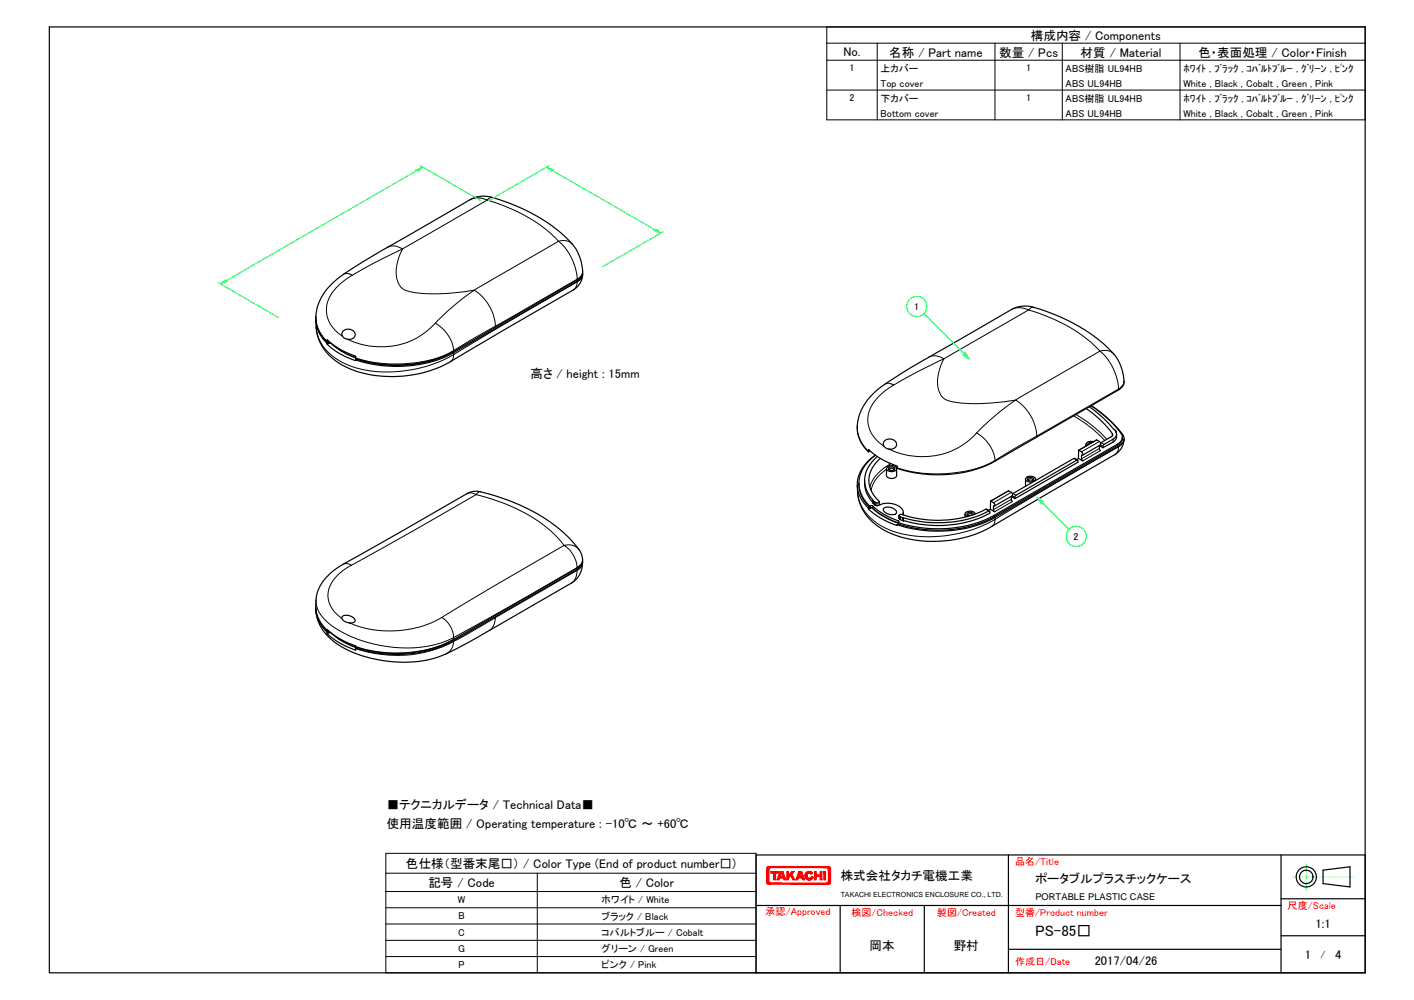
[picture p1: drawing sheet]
<svg xmlns="http://www.w3.org/2000/svg" width="420mm" height="297mm" viewBox="0 0 420 297" stroke-linecap="round" stroke-linejoin="round" font-family="sans-serif">
<g fill="none" stroke="#000" stroke-width=".36">
<path d="M14.7 8h390.9v281h-390.9zM93.9 94.8a9.6 9.6 0 0 0 3.3 7.2M101.9 98.4a2.19 2.19 0 0 1 3.6 1.1 2.02 2.02 0 0 1-2.1 1.3 2.02 2.02 0 0 1-1.8-1.9zM173.1 81.1a2.56 2.56 0 0 1-1.6 2.5l-36.7 21.2a38.3 38.3 0 0 1-29.1 2.1M173.1 81.4a5.5 5.5 0 0 1-2.7 4.7l-36.6 21.3a35.4 35.4 0 0 1-31.5 1.4 14.2 14.2 0 0 1-8.4-13.5M97.2 101.6v-.6a25.7 25.7 0 0 0 8.5 4.9v.6a38.1 38.1 0 0 0 29.1-2.1M97.2 101.6l.5-.3-.2 .5M97.2 101.6a10.8 10.8 0 0 1-.9-14.5 27.5 27.5 0 0 1 9-7.7l8.2-5 26.2-15.1a9.4 9.4 0 0 1 8.5-.1 48 48 0 0 1 22.6 14.3 12.4 12.4 0 0 1 2.1 8.3l-1.4 1.4-36.7 21.2M97.2 102v.2a20.3 20.3 0 0 0 8.5 4.9v-.2M97.3 101.5l.2 .3M97.5 101.8l-.3 .2M106 106.7l-.3 .2"/>
<path d="M106 106.6v.1M134.8 104.4a36.9 36.9 0 0 1-28.8 2.3M259.7 116.7a127.6 127.6 0 0 1 19.4-12.4l21.4-12.4a9.5 9.5 0 0 1 8.5-.1 48 48 0 0 1 22.7 14.3 12.5 12.5 0 0 1 2.1 8.3l-1.4 1.4-36.7 21.2a37.8 37.8 0 0 1-29.2 2.1l.1-.6a25.7 25.7 0 0 1-8.5-4.9l-.1 .6a10.8 10.8 0 0 1-.9-14.5zM258.5 134l-.5 .2M260.7 135.6a8.4 8.4 0 0 0-2.2 11.9l1 1.2M261.6 136.2a8 8 0 0 0-.4 12.8 .71 .71 0 0 1-1.2 .2M262.9 130.9a2.09 2.09 0 0 1 2.2-.4 2.09 2.09 0 0 1 1.3 1.8 2.07 2.07 0 0 1-2.2 1.1 2.07 2.07 0 0 1-1.7-1.8zM263.4 139.2v2.1a1.75 1.75 0 0 0 3 0v-2.1M263.7 138.7a1.68 1.68 0 0 1 2.7 .7 1.8 1.8 0 0 1-3-.2zM264 139a1.01 1.01 0 0 1 1.1-.4 1.01 1.01 0 0 1 .7 .8 1.06 1.06 0 0 1-1.8-.3zM264.4 139.7a.61 .61 0 0 1 .5-.7 .61 .61 0 0 1 .7 .5l-.1 .2M320.2 136.7l-1.1-.5-18.2 10.5"/>
<path d="M320.5 136.2l-.6 .3M320.5 133.8l.9 .4a.56 .56 0 0 1 .4 .5 .56 .56 0 0 1-.3 .5l-.1 1.1 .3 .6-1.2-.7zM322.7 132v.5M322.8 121.3a26.1 26.1 0 0 1 7.8 7.9l-.2 .4-3.4 2M323.7 120.8a34.6 34.6 0 0 1 7.4 6.9M324.5 131.4a.79 .79 0 0 0-1.2 .7M324.9 131.2a1.6 1.6 0 0 0-2.2 .9l.2 .3M325.8 130.7l-5.3 3.1M325.8 130.7h.1M325.8 130.7l1 .5 .3 .5-.1 .4-5.3 3.1M326.7 132.3v1.1l.3 .4M326.8 132.2v.3"/>
<path d="M326.8 132.5l-.1 .1M331.1 127.6l.5 .5M331.1 127.6v.1M331.6 128.2a1.6 1.6 0 0 1-.8 2.3l-2.8 1.6-.3 .9M331.6 128.1v.1M331.6 128.1v.3M331.8 129l-.2 1.4-.8 .9-3.1 1.7-.9-.5M333.5 129.9a2.39 2.39 0 0 1-1.4 2.4l-36.8 21.2a37.2 37.2 0 0 1-28.4 2.1M334 130.4a5.5 5.5 0 0 1-2.8 4.6l-36.5 21.4a35.4 35.4 0 0 1-31.5 1.3 14.2 14.2 0 0 1-8.5-13.4M255.2 143.5a9.6 9.6 0 0 0 3.2 7.2M256.9 142.7a8.6 8.6 0 0 0 2.5 6.7M258 150.9l.1 .3a20.2 20.2 0 0 0 8.4 4.8v-.1"/>
<path d="M258.4 150.3a9 9 0 0 1 .4-14l1.3-1.1a10.2 10.2 0 0 0-5.1 10.7 11.2 11.2 0 0 0 3 5M258.4 150.3l.5-.1a28.5 28.5 0 0 0 8.3 4.7l-.3 .3M258.4 150.7l-.4 .2M258.4 150.3v.4M259.4 148.7v.8l.6 .5M259.5 148.7h.1M259.5 148.7l.5 .5M260 149.2v.8M261.2 149v1.1l-.6 .1-.6-.2M261.3 149.8l.2 .2a5.8 5.8 0 0 1 6.8 1.6l.1 .5-.2 .8M262.7 150.9a2.78 2.78 0 0 1 3.7 1.3 2.21 2.21 0 0 1-3.1 .2 1 1 0 0 1-.6-1.5zM266.9 155.2a37.2 37.2 0 0 0 28.4-2.1l36.8-21.2a2.16 2.16 0 0 0 1-3.1 35.4 35.4 0 0 0-8.9-8.3 31.6 31.6 0 0 1 9.7 9.2 2.52 2.52 0 0 1-1.5 2.8l-36.7 21.2a37.8 37.8 0 0 1-29.2 2.2"/>
<path d="M266.9 155.6l-.4 .3M266.9 155.2v.4M267.1 153.1l.1 1 .3 .2M267.5 154.3l.9 .3M267.5 153.5v.8M267.5 153.5l.9 .3M268.4 152.2v.8M268.4 153.8v.8M268.4 153.8a35.4 35.4 0 0 0 25.7-2v.6a34.7 34.7 0 0 1-25.7 2.2M286.8 152.7v.9M288.9 153a.68 .68 0 0 0-.7-.4 .68 .68 0 0 0-.6 .5l.1 .1M289.1 152.9a.89 .89 0 0 0-.8-.8 .89 .89 0 0 0-.9 .8l.7 .3"/>
<path d="M289.8 152.7a1.74 1.74 0 0 0-3 0l.1 .4 .6 .3M294 151.8l-.9-.5a34.2 34.2 0 0 1-25.6 1.5 .34 .34 0 0 0-.4 .3 .34 .34 0 0 0 .4 .4M294.3 151.3l-.6 .3M294.3 148.9l.9 .4a.48 .48 0 0 1 .5 .5 .48 .48 0 0 1-.5 .5v1.2l.4 .5-1.3-.7M294.3 148.9v2.4M299.6 145.8l-5.2 3M299.6 145.8h.1M299.7 145.8l.9 .5 .3 .5-.1 .5-5.3 3M300.5 147.4v1.1l.4 .4M300.7 147.3v.3M300.7 147.6l-.2 .1M300.7 147.6l.9 .5 18.7-10.8-.1-.6-18.3 10.4-.3 .5v.5"/>
<path d="M304.7 142.3v2.1M305 141.9a1.81 1.81 0 0 1 2.7 .4 1.74 1.74 0 0 1-3 0zM305.4 142.1a1.01 1.01 0 0 1 1-.4 1.01 1.01 0 0 1 .7 .8 1.09 1.09 0 0 1-1.8-.3zM305.7 142.8a.55 .55 0 0 1 .5-.6 .55 .55 0 0 1 .6 .6M307.7 142.3v.4M97.5 170.9l1.3-1.2 3.2-2.1 36.7-20.9a5.9 5.9 0 0 1 5.2-.3 52.9 52.9 0 0 1 26.3 14.6l1.9 2.2a4 4 0 0 1 .4 4.8l-1 .7-36.7 21.2a38 38 0 0 1-29.1 2.2l-.1-.3a23.1 23.1 0 0 1-8.4-4.8v.2a10.7 10.7 0 0 1-2.6-12.1 12.7 12.7 0 0 1 2.9-4.2zM173.1 166.7a2.72 2.72 0 0 1-1.6 2.5l-36.7 21.1a38 38 0 0 1-29.1 2.2M173.1 167a6.9 6.9 0 0 1-3.2 6.1l-32.6 18.7a35.7 35.7 0 0 1-31.1 2.5 18.8 18.8 0 0 1-11.6-9.5l-.6-2.4-.2-1.5M93.8 180.4a9.6 9.6 0 0 0 3.4 7.2M97.2 187.6v.5a20.1 20.1 0 0 0 8.5 5v-.6M97.3 187.1l.2 .3M97.3 187.1l-.1 .1"/>
<path d="M97.5 187.4l-.3 .2M97.5 187.3v.1M101.7 183.2a2.68 2.68 0 0 1 3.8 1.2 2.32 2.32 0 0 1-3 .3l-.8-.8zM106 192.3l-.3 .2M106 192.2v.1M134.8 189.9a37.1 37.1 0 0 1-28.8 2.4M299.6 254v35M380.7 254v35M393.1 258.5l8-1v6l-8-1zM405.6 254h-180.9v35h180.9M224.7 269h156M249.6 269v20"/>
<path d="M274.6 269v20M380.7 278h24.9M380.7 267h24.9M299.6 282h81.1"/>
<circle cx="388.2" cy="260.5" r="2"/>
<circle cx="388.2" cy="260.5" r="3"/>
</g>
<g fill="none" stroke="#000" stroke-width=".3">
<path d="M245.7 8h159.9v27.6h-159.9zM245.7 12.8h159.9M245.7 17.9h159.9M260.7 12.8v22.8M295.6 12.8v22.8M315.6 12.8v22.8M350.6 12.8v22.8M245.7 26.8h159.9M139.7 59.3a5.7 5.7 0 0 1 5 .1l-25.1 14.5M146.3 58.7h-.6l-1 .7a45.6 45.6 0 0 1 23.5 14.6 17.4 17.4 0 0 1 3.3 8.9 2.78 2.78 0 0 0 1.6-2.4M115.2 73.4a4.5 4.5 0 0 1 4.4 .5M119.6 73.9l-9.2 4.6-5.7 3.3"/>
<path d="M119.6 73.9a12 12 0 0 0-1.3 10l1.2 1.8a18.6 18.6 0 0 0 9.4 1.6l5.4-.3 6.6-.8a73.4 73.4 0 0 0-11.5 9.8M170.1 72.5a3.9 3.9 0 0 0-4.1-.8l-25.1 14.5a13.5 13.5 0 0 1 6.3 10.7M93.9 94a10 10 0 0 0 3.3 7.4M93.9 96.9a13.3 13.3 0 0 0 8.7 11.2 36.9 36.9 0 0 0 27-.3l5.2-2.5a2.34 2.34 0 0 1-1 2.1M102 81.5a2.36 2.36 0 0 1 2.7 .3 14.5 14.5 0 0 0-7.6 8.8 9.1 9.1 0 0 0 4.7 9.3M129.4 96a11 11 0 0 1 5.4 8.1M129.4 96a22.1 22.1 0 0 1-26.1 4.8M147.2 96.9l-12.4 7.2M171.5 83.6l-36.7 21.7v-.5M171.5 83.2v-.3l-24.3 14M173.1 81.6a2.52 2.52 0 0 1-1.6 2.1 2.77 2.77 0 0 1-1.1 2.4M300.6 91.9a5.4 5.4 0 0 1 5 .2l-25.1 14.5"/>
<path d="M307.2 91.3l-.8 .1-.8 .7a44.8 44.8 0 0 1 23.7 14.9 17.6 17.6 0 0 1 3.1 8.5 2.84 2.84 0 0 0 1.6-2.3M97.3 101h-.1M97.7 101.9l.1 .1M97.7 101.9l-.5 .3M97.7 101.3v.6M97.8 102l-.6 .3M98.3 101.8l-.6 .1M98.4 102a21.6 21.6 0 0 0 7.3 4.3M98.4 102h-.6M98.8 102.3a21 21 0 0 0 6.9 3.9M105.7 107.1h-.1M134.5 104.6h.1"/>
<path d="M134.8 104.1v.3M134.8 104.1a38.3 38.3 0 0 1-23.1 3.6l-6-1.4M262.9 114.2a2.49 2.49 0 0 1 2.7 .2 14.6 14.6 0 0 0-7.6 8.8 9.2 9.2 0 0 0 4.6 9.3M276 106.1a4.3 4.3 0 0 1 4.5 .5M280.5 106.6a11.8 11.8 0 0 0-1.3 9.9 4.8 4.8 0 0 0 4.6 3 56.7 56.7 0 0 0 17.9-.6 74.7 74.7 0 0 0-11.5 9.7M280.5 106.6l-7.3 3.6-7.6 4.2M330.9 105.1a3.9 3.9 0 0 0-4.1-.8l-25.1 14.6a13.4 13.4 0 0 1 6.3 10.6M332.4 115.8v-.3l-24.4 14M254.7 126.6a10 10 0 0 0 3.4 7.4M258.2 133.6h-.1M263.4 139.4a10.3 10.3 0 0 0-4.6 6.3M264.3 137.5l.1 .9"/>
<path d="M264.7 137.7a12.2 12.2 0 0 0-6.2 7M265.6 138.1l-.5 .3M290.2 128.6a11.1 11.1 0 0 1 5.5 8.2M290.2 128.6a22 22 0 0 1-26 4.8M295.7 136.8v.2M295.7 136.8a37.8 37.8 0 0 1-21.3 3.8l-3.7-.5-4.2-1.2M308 129.5l-12.3 7.3M319 123.5a40.7 40.7 0 0 1 9.3 7.4M319.1 136.2l.8 .5M319.7 123.1a38.6 38.6 0 0 1 9.2 7.4M325.8 130.7l-5.2 3.1M326.7 133.2l-5.3 3.1"/>
<path d="M326.7 131.1l-5.3 3.1M327 132.1l.7 .5M327 133.8l-5.3 3.1M327.2 131.5l.9 .5M330.5 128.8v.7M330.8 130.5v.8M331.6 128.2v.2M332.1 131.9v.4M332.4 132.5l-36.7 21.8v-.6M334 130.6a2.74 2.74 0 0 1-1.6 2.1 2.76 2.76 0 0 1-1.2 2.3M138.7 146.7a2.78 2.78 0 0 1 2.8 .2l-18.4 10.6-18.7 10.4M142.8 146.1l-.7 .2-.6 .6a50.5 50.5 0 0 1 23.8 12.4l2.3 2.7-22.9 13.3-13.4 8.1"/>
<path d="M254.8 145.9a13.5 13.5 0 0 0 9.3 11.4 38 38 0 0 0 28.7-1.5l2.9-1.5a2.27 2.27 0 0 1-1 2.1M258.5 150.9l.7-.1a22.3 22.3 0 0 0 7.7 4.5M258.5 150.9h.1M258.5 150.3v.6M258.5 150.9l-.4 .2M258.6 150.9l-.5 .4M259.2 151a22.2 22.2 0 0 0 7.7 4.4M259.3 150.3v.6h-.7M259.5 148.7v.8M259.9 149.1v.9M260.6 149.4v.8M266.5 156l-.1 .1"/>
<path d="M266.9 155.4h.1M266.9 154.7v.5M267.1 153.2v.7M267.5 153.6v.8M268.3 153.8v.8M268.4 153.8v.8M292.9 151.3l.9 .5M295.3 153.1v.4M299.7 145.8l-5.3 3M300.5 148.3l-5.3 3.1M300.5 146.2l-5.3 3.1M300.8 147.3l.8 .4"/>
<path d="M300.9 148.9l-5.3 3.1M301 146.6l.9 .5M93.9 178.2a9.4 9.4 0 0 0 4.7 7.6 39.5 39.5 0 0 0 33.2 4.9l3-1.3M102 167.6a2.5 2.5 0 0 1 2.4 .3 11.4 11.4 0 0 0-7 8.7 8.5 8.5 0 0 0 4.2 7.1M171.5 169.2v.2l-24.3 14.1M171.5 168.7v-.1l-22.9 13.2-13.8 7.6M172.1 163.2a4.1 4.1 0 0 0-4.5-1.2 8.5 8.5 0 0 1 3.9 6.6 2.77 2.77 0 0 0 1.6-2.4M173.1 167.3a2.64 2.64 0 0 1-1.6 2.1 4.3 4.3 0 0 1-1.6 3.7M93.8 181.2a9.9 9.9 0 0 0 3.4 6.5M97.2 187h.1M97.7 187.9l.6 .1M97.7 187.4v.5"/>
<path d="M97.7 187.9l-.5 .2M97.7 188l-.4 .3M98.1 187.8l-.4 .1M98.4 188h-.1a22.4 22.4 0 0 0 7.5 4.4M99.3 188.7a23.7 23.7 0 0 0 6.7 3.6M105.7 192.7a36.9 36.9 0 0 0 29.1-2.2 4 4 0 0 1-2.2 3.7M105.7 193l-.1 .1M131.3 183.4a7.5 7.5 0 0 1 3.5 6M131.3 183.4a31.4 31.4 0 0 1-27.4 1.6M134.5 190.1h.1M134.8 189.4v.5M145.4 187.3a4.4 4.4 0 0 0 1.8-3.8l-9.3 5.4-3.1 1.6v-.2"/>
<path d="M114.6 253.5h110.1v35.5h-110.1zM114.6 259.4h110.1M159.6 259.4v29.6M114.6 264.8h110.1M114.6 269.6h110.1M114.6 274.5h110.1M114.6 279.3h110.1M114.6 284.1h110.1"/>
</g>
<g fill="#000">
<circle cx="268.4" cy="153.8" r=".18"/>
<circle cx="268.4" cy="154.6" r=".18"/>
</g>
<g fill="#f00" stroke="#f00" stroke-width=".3">
<path d="M246.1 258.3l.7 3.7-.7-.3z"/>
<path d="M246.1 261.7l.7 .3-.7-.1z"/>
<path d="M246.1 261.9l.7 .1z"/>
<path d="M246.1 262l.6 .3-.8-.2z"/>
<path d="M246.1 262l.7 .1-.1 .2z"/>
<path d="M246.1 262h.7v.1z"/>
<path d="M245.8 262.2l.7 .4z"/>
<path d="M245.9 262.1l.7 .4-.1 .1z"/>
<path d="M245.9 262.1l.8 .2-.1 .2z"/>
<path d="M245.7 262.3l.4 .4z"/>
<path d="M245.8 262.2l.5 .5z"/>
<path d="M245.8 262.2l.7 .4-.2 .1z"/>
<path d="M245.5 262.3l.6 .4z"/>
<path d="M229.1 262.3h16.4l.6 .4z"/>
<path d="M228.5 262.7l.6-.4 17 .4z"/>
<path d="M228.5 262.7l.6-.4z"/>
<path d="M228.8 262.2l.1 .1-.4 .4z"/>
<path d="M228.1 262.6l.7-.4z"/>
<path d="M228.1 262.6l.7-.4-.5 .5z"/>
<path d="M228.3 262.7l.5-.5z"/>
<path d="M227.9 262.3l.8-.2z"/>
<path d="M227.9 262.3l.8-.2-.7 .4z"/>
<path d="M228 262.5l.7-.4-.6 .5z"/>
<path d="M227.8 262h.8z"/>
<path d="M227.8 262h.8l-.8 .1z"/>
<path d="M227.8 262.1l.8-.1-.7 .3z"/>
<path d="M227.8 262l.7-.3v.2z"/>
<path d="M228.5 258.3v3.4l-.7 .3z"/>
<path d="M227.8 258.1l.7 .2-.7 3.7z"/>
<path d="M227.8 258.1h.7v.2z"/>
<path d="M227.8 258.1l.8-.1z"/>
<path d="M227.9 257.7l.8 .2z"/>
<path d="M227.9 257.7l.7 .3-.8-.1z"/>
<path d="M227.8 257.9l.8 .1-.8 .1z"/>
<path d="M228.1 257.5l.7 .3z"/>
<path d="M228 257.6l.1-.1 .6 .4z"/>
<path d="M228 257.6l.7 .3-.8-.2z"/>
<path d="M228.5 257.4l.4 .3z"/>
<path d="M228.3 257.4l.5 .4z"/>
<path d="M228.1 257.5l.2-.1 .5 .4z"/>
<path d="M228.5 257.4l.6 .3z"/>
<path d="M228.5 257.4l17 .3h-16.4z"/>
<path d="M228.5 257.4h17.6l-.6 .3z"/>
<path d="M245.5 257.7l.6-.3z"/>
<path d="M245.7 257.7l.4-.3z"/>
<path d="M245.8 257.8l.7-.3-.6 .4z"/>
<path d="M245.8 257.8l.5-.4 .2 .1z"/>
<path d="M246.1 257.4h.2l-.5 .4z"/>
<path d="M245.9 257.9l.8-.2z"/>
<path d="M245.9 257.9l.7-.3 .1 .1z"/>
<path d="M245.9 257.9l.6-.4 .1 .1z"/>
<path d="M246.1 258l.7 .1z"/>
<path d="M246.1 258l.7-.1v.2z"/>
<path d="M246.1 258l.6-.3 .1 .2z"/>
<path d="M246.1 258.1h.7l-.7 .2z"/>
<path d="M246.1 258.3l.7-.2v3.9z"/>
<path d="M230.5 259.4l.8-.5v.5z"/>
<path d="M229 258.9h2.3l-.8 .5z"/>
<path d="M229 258.9l1.5 .5h-.6z"/>
<path d="M229 258.9l.9 .5h-.9z"/>
<path d="M229.9 259.4l.6 1.9h-.6z"/>
<path d="M229.9 259.4h.6v1.9z"/>
<path d="M231.9 260.3h.6l.2 .5z"/>
<path d="M232.5 260.3l1 1-.8-.5z"/>
<path d="M232.6 258.9l.9 2.4-1-1z"/>
<path d="M231.8 258.9l.4 .5-.3 .9z"/>
<path d="M231.8 258.9l.1 1.4-1 1z"/>
<path d="M231.9 260.3l-.2 .5-.8 .5z"/>
<path d="M230.9 261.3l.8-.5-.2 .5z"/>
<path d="M231.8 258.9h.8l-.4 .5z"/>
<path d="M232.6 258.9l-.1 1.4-.3-.9z"/>
<path d="M231.9 260.3l.8 .5h-1z"/>
<path d="M232.7 260.8l.8 .5h-.6z"/>
<path d="M235.3 259.7l.3 1.6-.7-1.2z"/>
<path d="M234.4 259.9l.9-.2-.4 .4z"/>
<path d="M234.4 259.9l.5 .2-.5 .6z"/>
<path d="M234.4 259.9v.8l-.6 .6z"/>
<path d="M234.4 260.7v.6h-.6z"/>
<path d="M235.3 259.7l.9 1.6h-.6z"/>
<path d="M235.3 258.9h.8l-.8 .8z"/>
<path d="M235.3 258.9v.8l-.9 .2z"/>
<path d="M233.8 258.9h.6v1z"/>
<path d="M233.8 258.9l.6 1-.6 1.4z"/>
<path d="M237.5 260.3h.6l.2 .5z"/>
<path d="M238.1 260.3l1 1-.8-.5z"/>
<path d="M238.2 258.9l.9 2.4-1-1z"/>
<path d="M237.4 258.9l.4 .5-.3 .9z"/>
<path d="M237.4 258.9l.1 1.4-1 1z"/>
<path d="M237.5 260.3l-.2 .5-.8 .5z"/>
<path d="M236.5 261.3l.8-.5-.2 .5z"/>
<path d="M237.4 258.9h.8l-.4 .5z"/>
<path d="M238.2 258.9l-.1 1.4-.3-.9z"/>
<path d="M237.5 260.3l.8 .5h-1z"/>
<path d="M238.3 260.8l.8 .5h-.6z"/>
<path d="M241 259.6l.5-.3z"/>
<path d="M241.4 259.2l-.4 .4z"/>
<path d="M241 259.5l.4-.3z"/>
<path d="M241.3 259.1l-.3 .4z"/>
<path d="M241.3 259.1l-.4 .4z"/>
<path d="M240.9 259.5l.4-.4z"/>
<path d="M241.2 259.1l-.3 .4z"/>
<path d="M241.1 259l-.3 .4z"/>
<path d="M240.9 258.9l-.1 .5z"/>
<path d="M240.8 258.9l-.1 .5z"/>
<path d="M240.8 258.9l-.2 .5z"/>
<path d="M240.7 258.9l-.1 .5z"/>
<path d="M240.5 258.8v.5z"/>
<path d="M240.4 258.8l.1 .5z"/>
<path d="M240.3 258.9l.1 .4z"/>
<path d="M240.1 258.9l.2 .4z"/>
<path d="M240.1 258.9l.2 .5z"/>
<path d="M240 258.9l.3 .5z"/>
<path d="M240 258.9l.2 .5z"/>
<path d="M239.9 259l.3 .4z"/>
<path d="M239.8 259l.3 .4z"/>
<path d="M239.8 259l.3 .5z"/>
<path d="M239.7 259.1l.4 .4z"/>
<path d="M239.7 259.1l.3 .4z"/>
<path d="M239.6 259.2l.4 .3z"/>
<path d="M239.6 259.2l.4 .4z"/>
<path d="M239.6 259.2l.4 .4-.5-.3z"/>
<path d="M239.5 259.3l.5 .3z"/>
<path d="M239.5 259.3l.4 .4z"/>
<path d="M239.4 259.4l.5 .3z"/>
<path d="M239.3 259.5l.5 .3z"/>
<path d="M239.3 259.6l.5 .2z"/>
<path d="M239.3 259.6l.5 .3z"/>
<path d="M239.2 259.8l.6 .1z"/>
<path d="M239.2 259.9h.6z"/>
<path d="M239.2 259.9l.6 .1h-.6z"/>
<path d="M239.2 260l.6 .1z"/>
<path d="M239.2 260.2l.6-.1z"/>
<path d="M239.2 260.2h.6z"/>
<path d="M239.2 260.3l.6-.1z"/>
<path d="M239.2 260.3h.6z"/>
<path d="M239.2 260.4l.6-.1z"/>
<path d="M239.3 260.5l.5-.1z"/>
<path d="M239.3 260.7l.5-.2z"/>
<path d="M239.4 260.8l.4-.3z"/>
<path d="M239.4 260.8l.5-.3-.4 .4z"/>
<path d="M239.5 260.9l.4-.4z"/>
<path d="M239.5 260.9l.5-.3z"/>
<path d="M239.5 261l.5-.4z"/>
<path d="M239.5 261l.5-.3z"/>
<path d="M240 260.7l-.4 .4z"/>
<path d="M239.6 261.1l.4-.4-.3 .5z"/>
<path d="M240 260.7l-.3 .5z"/>
<path d="M240.1 260.8l-.4 .4z"/>
<path d="M240.1 260.8l-.3 .4z"/>
<path d="M240.1 260.8l-.1 .5z"/>
<path d="M240.2 260.9l-.2 .4z"/>
<path d="M240.2 260.9l-.1 .4z"/>
<path d="M240.3 260.9l-.1 .5z"/>
<path d="M240.4 260.9l-.2 .5z"/>
<path d="M240.4 260.9v.5z"/>
<path d="M240.4 260.9l.1 .5z"/>
<path d="M240.5 260.9l.1 .5z"/>
<path d="M240.6 260.9v.5z"/>
<path d="M240.6 260.9l.2 .4z"/>
<path d="M240.7 260.9l.2 .4z"/>
<path d="M240.7 260.9l.3 .4z"/>
<path d="M240.8 260.8l.2 .5z"/>
<path d="M240.9 260.8l.2 .4z"/>
<path d="M240.9 260.8l.3 .4z"/>
<path d="M240.9 260.7l.3 .5z"/>
<path d="M240.9 260.7l.4 .3z"/>
<path d="M241 260.7l.4 .2z"/>
<path d="M241 260.6l.4 .3z"/>
<path d="M241 260.6l.5 .2z"/>
<path d="M241.1 260.5l.4 .3z"/>
<path d="M241.1 260.5l.5 .3z"/>
<path d="M241.1 260.5l.5 .1z"/>
<path d="M241.1 260.4l.5 .2z"/>
<path d="M242 258.9h.6v1z"/>
<path d="M242 258.9l.6 1-.6 1.4z"/>
<path d="M242.6 259.9v.5l-.6 .9z"/>
<path d="M242.6 260.4v.9h-.6z"/>
<path d="M242.6 259.9l1.1 .5h-1.1z"/>
<path d="M242.6 259.9h1.1v.5z"/>
<path d="M243.7 259.9l.5 1.4-.5-.9z"/>
<path d="M244.2 258.9v2.4l-.5-1.4z"/>
<path d="M243.7 260.4l.5 .9h-.5z"/>
<path d="M243.7 258.9h.5l-.5 1z"/>
<path d="M244.8 258.9h.5v2.4z"/>
<path d="M244.8 258.9l.5 2.4h-.5z"/>
</g>
<path d="M388.1 256.5v2.6M388.1 259.8v1.3M384.1 260.5h2.1M386.6 260.5h1.1M388.1 260.5h4M388.1 261.8v2.7M392.7 260.5h.9M394.2 260.5h4M398.7 260.5h.9M400.1 260.5h2.1" fill="none" stroke="#0ff" stroke-width=".3"/>
<g fill="none" stroke="#00ff3f" stroke-width=".3">
<path d="M123.5 50.5l2.1-.8-1.4 1.2M124.9 49.3l18.1 10.4M125.6 49.7l-60.1 34.6M162.4 49.7l33.9 19.6M163.1 49.3l-18 10.4M164.5 50.5l-2.1-.8 1.4 1.2M194.9 68l1.4 1.3-2.1-.9M197.1 68.8l-18.1 10.4M64.8 83.9l18 10.5M66.9 83.1l-1.4 1.2 2.2-.8"/>
<circle cx="272.4" cy="91" r="3"/>
<circle cx="319.8" cy="159.3" r="3"/>
</g>
<path d="M274.5 93.2l13.6 13.5M286.7 104.6l1.4 2.1-2.1-1.4M308.2 147.7l9.5 9.5M310.2 149.1l-2-1.4 1.4 2.1" fill="none" stroke="#00ff40" stroke-width=".3"/>
<text font-size="4.5" x="307.6" y="278.1">PS-85□</text>
<g font-size="3.7">
<text x="306.3" y="12">構成内容 / Components</text>
<text x="250.6" y="16.6">No.</text>
<text x="264.3" y="16.9">名称 / Part name</text>
<text x="296.9" y="16.9">数量 / Pcs</text>
<text x="321.1" y="16.9">材質 / Material</text>
<text x="356.1" y="16.9">色・表面処理 / Color・Finish</text>
<text x="157.6" y="112.2">高さ / height : 15mm</text>
<text x="114.9" y="240.2">■テクニカルデータ / Technical Data■</text>
<text x="114.9" y="246.1">使用温度範囲 / Operating temperature : -10℃ ～ +60℃</text>
<text x="120.6" y="257.7">色仕様（型番末尾□） / Color Type (End of product number□)</text>
<text x="127.3" y="263.4">記号 / Code</text>
<text x="184" y="263.5">色 / Color</text>
<text x="249.8" y="261.3">株式会社タカチ電機工業</text>
<text x="307.6" y="262.4">ポータブルプラスチックケース</text>
<text x="390.9" y="275.8">1:1</text>
<text x="258.4" y="282.3">岡本</text>
<text x="283.4" y="282.3">野村</text>
<text x="325.3" y="286.7">2017/04/26</text>
<text x="387.7" y="284.8">1</text>
<text x="396.7" y="284.8">4</text>
</g>
<g font-size="3">
<text x="252.4" y="21.1">1</text>
<text x="261.6" y="21.3">上カバー</text>
<text x="304.9" y="21.1">1</text>
<text x="316.6" y="21.3">ABS樹脂 UL94HB</text>
<text x="351.6" y="21.4">ﾎﾜｲﾄ , ﾌﾞﾗｯｸ , ｺﾊﾞﾙﾄﾌﾞﾙｰ , ｸﾞﾘｰﾝ , ﾋﾟﾝｸ</text>
<text x="252.4" y="30">2</text>
<text x="261.6" y="25.8">Top cover</text>
<text x="304.9" y="30">1</text>
<text x="316.6" y="25.8">ABS UL94HB</text>
<text x="351.6" y="25.8">White , Black , Cobalt , Green , Pink</text>
<text x="261.6" y="30.2">下カバー</text>
<text x="261.6" y="34.6">Bottom cover</text>
<text x="316.6" y="30.2">ABS樹脂 UL94HB</text>
<text x="316.6" y="34.6">ABS UL94HB</text>
<text x="351.6" y="30.2">ﾎﾜｲﾄ , ﾌﾞﾗｯｸ , ｺﾊﾞﾙﾄﾌﾞﾙｰ , ｸﾞﾘｰﾝ , ﾋﾟﾝｸ</text>
<text x="351.6" y="34.6">White , Black , Cobalt , Green , Pink</text>
<text x="271.7" y="92.1">1</text>
<text x="319" y="160.4">2</text>
<text x="136" y="268.2">W</text>
<text x="160.9" y="268.3">ホワイト / White</text>
<text x="136.2" y="273.1">B</text>
<text x="160.9" y="273.2">ブラック / Black</text>
<text x="136.2" y="277.9">C</text>
<text x="160.9" y="278.1">コバルトブルー / Cobalt</text>
<text x="136.2" y="282.7">G</text>
<text x="136.2" y="287.6">P</text>
<text x="160.9" y="287.7">ピンク / Pink</text>
<text x="160.9" y="282.9">グリーン / Green</text>
<text x="392.4" y="284.5">/</text>
</g>
<g font-size="3" fill="#f00">
<text x="301.7" y="257">品名/Title</text>
<text x="227.5" y="271.9">承認/Approved</text>
<text x="253" y="272.1">検図/Checked</text>
<text x="278.4" y="272">製図/Created</text>
<text x="301.7" y="272">型番/Product number</text>
<text x="382.6" y="270">尺度/Scale</text>
<text x="301.7" y="286.6">作成日/Date</text>
</g>
<text font-size="2.8" x="307.6" y="267.4">PORTABLE PLASTIC CASE</text>
<text font-size="2.1" x="249.8" y="266.6">TAKACHI ELECTRONICS ENCLOSURE CO., LTD.</text>
</svg>
